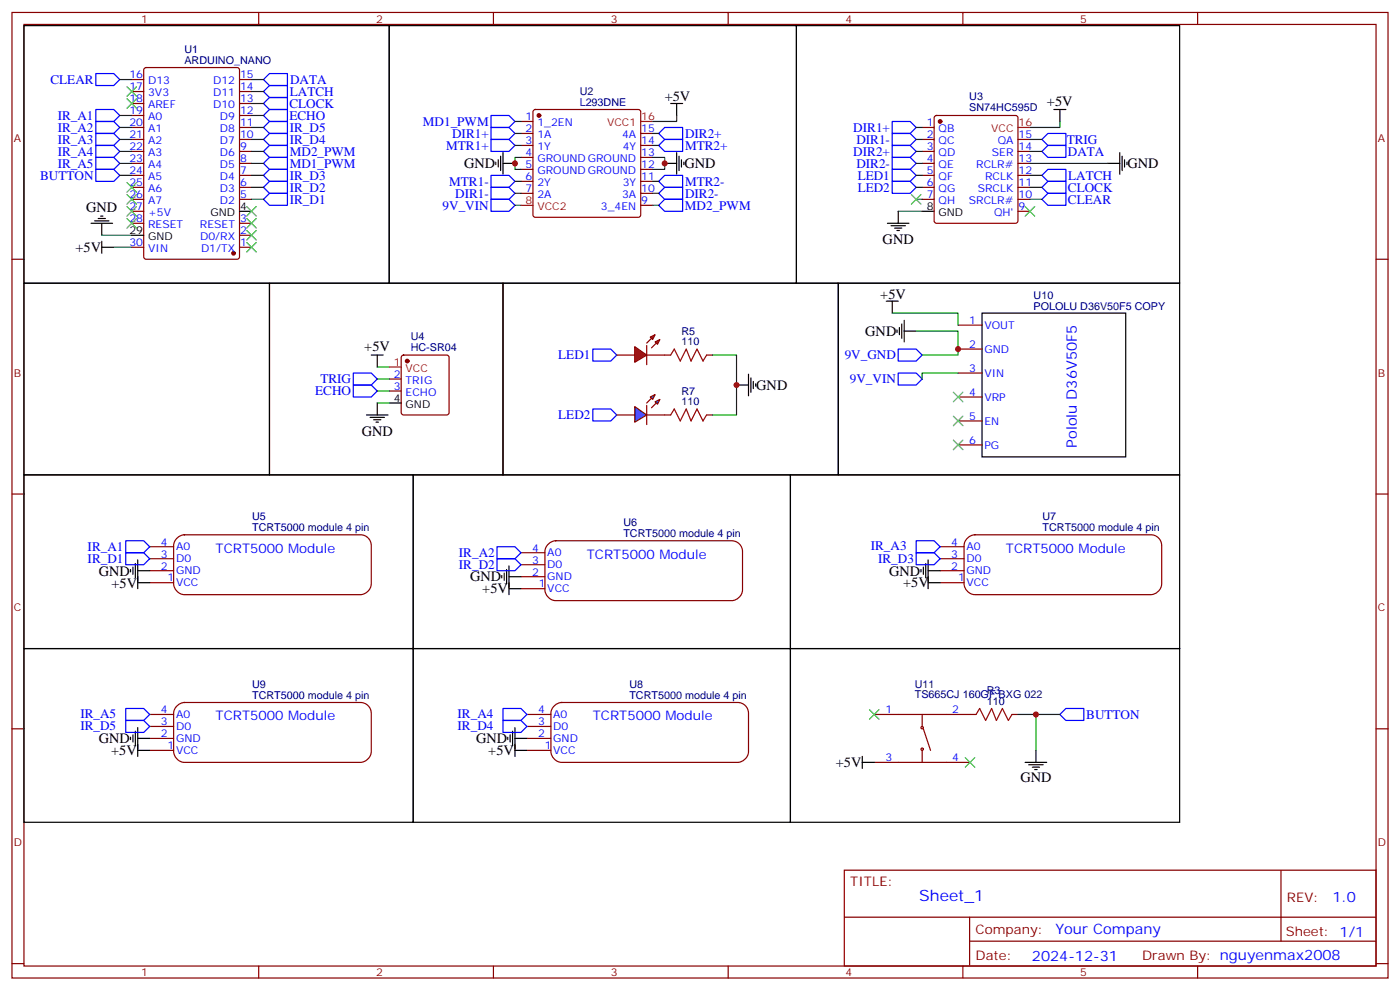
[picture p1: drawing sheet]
<svg xmlns="http://www.w3.org/2000/svg" width="412mm" height="292mm" viewBox="0 0 412 292" stroke-linecap="round" stroke-linejoin="round" font-family="sans-serif">
<g fill="none" stroke="#870000" stroke-width=".35">
<path d="M3.5 3.7h405.4v284.3h-405.4zM7.1 7.2h398.2v277.3h-398.2zM76.2 3.7v3.5M145.3 3.7v3.5M214.5 3.7v3.5M283.6 3.7v3.5M352.8 3.7v3.5M38.8 37.5h3.5M38.8 34h3.5M38.8 30.5h3.5M38.8 27h3.5M38.8 23.4h3.5"/>
<path d="M42.6 20.1l.4-.2h26.8l.7 .4 .1 55.3-.5 .7h-27.1l-.6-.4-.1-55.3zM70.6 37.5h3.5M70.6 34h3.5M70.6 30.5h3.5M70.6 27h3.5M70.6 23.4h3.5M153.5 35.8h3.5M153.5 39.3h3.5M157.2 32.5l.5-.3h30.3l.5 .3 .2 .4v30.4l-.2 .5-.5 .2h-30.3l-.5-.2-.2-.5v-30.4zM188.7 39.3h3.6M271.6 37.5h3.6M275.4 34.2l.5-.2h23.3l.5 .2 .2 .5v30.4l-.3 .5-.4 .2h-23.3l-.5-.3-.2-.4v-30.4z"/>
<path d="M38.8 58.7h3.5M38.8 55.2h3.5M38.8 51.6h3.5M38.8 48.1h3.5M38.8 44.6h3.5M38.8 41.1h3.5M70.6 58.7h3.5M70.6 55.2h3.5M70.6 51.6h3.5M70.6 48.1h3.5M70.6 44.6h3.5M70.6 41.1h3.5"/>
<path d="M153.5 42.8h3.5M153.5 46.4h3.5M153.5 49.9h3.5M153.5 53.4h3.5M153.5 56.9h3.5M188.7 42.8h3.6M188.7 46.4h3.6M188.7 49.9h3.6M188.7 53.4h3.6M188.7 56.9h3.6M271.6 58.7h3.6M271.6 55.2h3.6"/>
<path d="M271.6 51.6h3.6M271.6 48.1h3.6M271.6 44.6h3.6M271.6 41.1h3.6M299.9 58.7h3.5M299.9 55.2h3.5M299.9 51.6h3.5M299.9 48.1h3.5M299.9 44.6h3.5M299.9 41.1h3.5M3.5 76.3h3.6M38.8 72.8h3.5"/>
<path d="M38.8 65.8h3.5M38.8 62.2h3.5M70.6 72.8h3.5M70.6 69.3h3.5M70.6 65.8h3.5M188.7 60.5h3.6M299.9 62.2h3.5M405.3 76.3h3.6M114.7 111.6h3.5M114.7 115.1h3.5M118.4 104.8l.5-.2h12.7l.5 .2 .2 .5v16.2l-.2 .5-.5 .2h-12.7l-.5-.2-.2-.5v-16.2zM3.5 145.5h3.6"/>
<path d="M405.3 145.5h3.6M3.5 214.6h3.6M405.3 214.6h3.6M248.7 256.3h156.6v28.2h-156.6zM377.3 256.3v20.9M248.7 270.1h156.5M285.6 277.2h119.6M285.6 270.1v14.1M3.5 283.8h3.6M76.2 284.5v3.5M145.3 284.5v3.5M214.5 284.5v3.5"/>
<path d="M283.6 284.5v3.5M352.8 284.5v3.5M405.3 283.8h3.6"/>
</g>
<g fill="#870000" stroke="#870000" stroke-width=".35">
<circle cx="68.8" cy="74.6" r=".53"/>
<circle cx="158.7" cy="34" r=".53"/>
<circle cx="276.9" cy="35.8" r=".53"/>
<circle cx="119.9" cy="106.3" r=".53"/>
</g>
<g fill="none" stroke="#000" stroke-width=".35">
<path d="M197.6 30.5h3.5M199.3 30.5v3.5M310.4 32.2h3.6M312.2 32.2v3.6M146 47.8v.7M146.8 47.1v2.1M147.5 46v4.2M148.2 48.1h3.5M148.2 44.9v6.4M195.8 48.1h3.5M199.3 44.9v6.4M200 46v4.2"/>
<path d="M200.7 47.1v2.1M201.4 47.8v.7M326.3 48.1h3.5M329.8 44.9v6.4M330.6 46v4.2M331.3 47.1v2.1M332 47.8v.7M30 72.8h3.5M30 71v3.6M38.8 69.3h3.5M70.6 62.2h3.5M261.4 65.8h6.4"/>
<path d="M262.5 66.5h4.2M263.5 67.2h2.1M264.2 67.9h.7M264.6 62.2v3.6M271.6 62.2h3.6M109.4 104.6h3.5M111.1 104.6v3.5M111.1 118.7v3.5M114.7 118.7h3.5M107.9 122.2h6.4M109 122.9h4.2M110.1 123.6h2.1"/>
<path d="M110.8 124.3h.7"/>
</g>
<path d="M188.7 35.8h3.6M299.9 37.5h3.5M153.5 60.5h3.5M114.7 108.1h3.5" fill="none" stroke="#f00" stroke-width=".35"/>
<g fill="none" stroke="#008700" stroke-width=".35">
<path d="M35.3 37.5h3.5M35.3 23.4h3.5M35.3 34h3.5M74.1 37.5h3.5M74.1 23.4h3.5M74.1 27h3.5M74.1 30.5h3.5M74.1 34h3.5M151.7 35.8h1.8M151.7 39.3h1.8M192.3 39.3h1.7M199.3 34v1.8h-7"/>
<path d="M269.9 37.5h1.7M312.2 35.8v1.7h-8.8M35.3 44.6h3.5M35.3 48.1h3.5M35.3 41.1h3.5M74.1 44.6h3.5M74.1 48.1h3.5M74.1 41.1h3.5M74.1 51.6h3.5M74.1 55.2h3.5M74.1 58.7h3.5M151.7 42.8h1.8"/>
<path d="M151.7 53.4h1.8M151.7 56.9h1.8M153.5 46.4h-1.8v3.5h1.8M192.3 46.4h3.5v3.5h-3.5M192.3 42.8h1.7M192.3 53.4h1.7M192.3 56.9h1.7M269.9 44.6h1.7M269.9 48.1h1.7M269.9 41.1h1.7M269.9 51.6h1.7M269.9 55.2h1.7"/>
<path d="M269.9 58.7h1.7M303.4 44.6h3.5M303.4 48.1h22.9M303.4 41.1h3.5M303.4 51.6h3.5M303.4 55.2h3.5M303.4 58.7h3.5M33.5 72.8h5.3M151.7 60.5h1.8M192.3 60.5h1.7M264.6 62.2h7M111.1 111.6h3.6"/>
<path d="M111.1 108.1h3.6M111.1 118.7h3.6M111.1 115.1h3.6"/>
</g>
<g fill="none" stroke="#00f" stroke-width=".35">
<path d="M28.2 32.2h5.3l1.8 1.8-1.8 1.8h-5.3zM28.2 35.8h5.3l1.8 1.7-1.8 1.8h-5.3zM28.2 39.3h5.3l1.8 1.8-1.8 1.7h-5.3zM28.2 21.7h5.3l1.8 1.7-1.8 1.8h-5.3zM77.6 27l1.8-1.8h5.3v3.5h-5.3zM77.6 30.5l1.8-1.8h5.3v3.5h-5.3zM77.6 37.5l1.8-1.7h5.3v3.5h-5.3zM77.6 34l1.8-1.8h5.3v3.6h-5.3zM79.4 21.7h5.3v3.5h-5.3l-1.8-1.8zM144.6 34h5.3l1.8 1.8-1.8 1.7h-5.3zM144.6 37.5h5.3l1.8 1.8-1.8 1.8h-5.3zM194 39.3l1.8-1.8h5.3v3.6h-5.3z"/>
<path d="M262.8 35.8h5.3l1.8 1.7-1.8 1.8h-5.3zM262.8 39.3h5.3l1.8 1.8-1.8 1.7h-5.3zM28.2 42.8h5.3l1.8 1.8-1.8 1.8h-5.3zM28.2 46.4h5.3l1.8 1.7-1.8 1.8h-5.3zM77.6 44.6l1.8-1.8h5.3v3.6h-5.3zM77.6 48.1l1.8-1.7h5.3v3.5h-5.3zM77.6 58.7l1.8-1.8h5.3v3.6h-5.3zM77.6 55.2l1.8-1.8h5.3v3.5h-5.3zM77.6 51.6l1.8-1.7h5.3v3.5h-5.3zM77.6 41.1l1.8-1.8h5.3v3.5h-5.3zM144.6 58.7h5.3l1.8 1.8-1.8 1.7h-5.3zM144.6 41.1h5.3l1.8 1.7-1.8 1.8h-5.3z"/>
<path d="M144.6 51.6h5.3l1.8 1.8-1.8 1.8h-5.3zM144.6 55.2h5.3l1.8 1.7-1.8 1.8h-5.3zM194 42.8l1.8-1.7h5.3v3.5h-5.3zM194 53.4l1.8-1.8h5.3v3.6h-5.3zM194 56.9l1.8-1.7h5.3v3.5h-5.3zM262.8 42.8h5.3l1.8 1.8-1.8 1.8h-5.3zM262.8 46.4h5.3l1.8 1.7-1.8 1.8h-5.3zM262.8 49.9h5.3l1.8 1.7-1.8 1.8h-5.3zM262.8 53.4h5.3l1.8 1.8-1.8 1.7h-5.3zM306.9 41.1l1.8-1.8h5.3v3.5h-5.3zM306.9 55.2l1.8-1.8h5.3v3.5h-5.3zM306.9 51.6l1.8-1.7h5.3v3.5h-5.3z"/>
<path d="M306.9 44.6l1.8-1.8h5.3v3.6h-5.3zM306.9 58.7l1.8-1.8h5.3v3.6h-5.3zM194 60.5l1.8-1.8h5.3v3.5h-5.3zM104.1 109.9h5.3l1.7 1.7-1.7 1.8h-5.3zM104.1 113.4h5.3l1.7 1.7-1.7 1.8h-5.3zM174.6 102.8h5.3l1.8 1.8-1.8 1.7h-5.3zM174.6 120.4h5.3l1.8 1.8-1.8 1.8h-5.3z"/>
</g>
<g fill="#f00" stroke="#870000" stroke-width=".35">
<path d="M187 102.1l3.5 2.5-3.5 2.1z"/>
<path d="M190.5 101.7v5.7z"/>
</g>
<g fill="#870000" stroke="#870000" stroke-width=".35">
<path d="M190.5 101l1.4-1.4z"/>
<path d="M191.9 102.4l1.4-1.4z"/>
</g>
<g fill="#f00" stroke="#870000" stroke-width=".35">
<path d="M191.6 99.3l1.4-.7-.7 1.4z"/>
<path d="M193 100.7l1.4-.7-.7 1.4z"/>
</g>
<path d="M181.7 104.6h5.3M190.5 104.6h5.3M181.7 122.2h5.3M190.5 122.2h5.3" fill="none" stroke="#870000" stroke-width=".35"/>
<g fill="#09f" stroke="#870000" stroke-width=".35">
<path d="M193 118.3l1.4-.7-.7 1.4z"/>
<path d="M191.6 116.9l1.4-.7-.7 1.4z"/>
</g>
<g fill="#870000" stroke="#870000" stroke-width=".35">
<path d="M191.9 120.1l1.4-1.4z"/>
<path d="M190.5 118.7l1.4-1.4z"/>
</g>
<path d="M190.5 119.4v5.6z" fill="#f00" stroke="#870000" stroke-width=".35"/>
<path d="M187 119.7l3.5 2.5-3.5 2.1z" fill="#09f" stroke="#870000" stroke-width=".35"/>
<path d="M197.6 104.6l1-1.8 1.8 3.5 1.7-3.5 1.5 3.5 1.7-3.5 1.8 3.5 1-1.7M197.6 122.2l1-1.8 1.8 3.6 1.7-3.6 1.5 3.6 1.7-3.6 1.8 3.6 1-1.8" fill="none" stroke="#a10000" stroke-width=".35"/>
<path d="M195.8 104.6h1.8M208.1 104.6h1.8M195.8 122.2h1.8M208.1 122.2h1.8" fill="none" stroke="#870000" stroke-width=".35"/>
<path d="M217 113.4h3.5M220.5 110.2v6.4M221.2 111.3v4.2M221.9 112.3v2.1M222.6 113v.7" fill="none" stroke="#000" stroke-width=".35"/>
<g fill="none" stroke="#3c3" stroke-width=".35">
<path d="M37.4 25.5l2.8 2.9M37.4 29.1l2.8 2.8M40.2 25.5l-2.8 2.9M40.2 29.1l-2.8 2.8M37.4 53.8l2.8 2.8M37.4 57.3l2.8 2.8M40.2 53.8l-2.8 2.8M40.2 57.3l-2.8 2.8M37.4 60.8l2.8 2.8M37.4 64.3l2.8 2.9M40.2 60.8l-2.8 2.8M40.2 64.3l-2.8 2.9"/>
<path d="M72.7 60.8l2.8 2.8M72.7 64.3l2.8 2.9M72.7 67.9l2.8 2.8M72.7 71.4l2.8 2.8M75.5 60.8l-2.8 2.8M75.5 64.3l-2.8 2.9M75.5 67.9l-2.8 2.8M75.5 71.4l-2.8 2.8M302 60.8l2.8 2.8M304.8 60.8l-2.8 2.8"/>
</g>
<path d="M209.9 104.6h7.1v17.6h-7.1" fill="none" stroke="#008700" stroke-width=".35"/>
<path d="M52 158.7a3.4 3.4 0 0 1 2.3-1.2h51.9a3.2 3.2 0 0 1 3.2 3.2v11.2a3.4 3.4 0 0 1-3.2 3.2h-51.9a3.4 3.4 0 0 1-3.1-3.2v-11.2l.1-.8z" fill="#fff" stroke="#870000" stroke-width=".35"/>
<path d="M44.1 171.6h7.1M44.1 168.1h7.1M44.1 164.5h7.1M44.1 161h7.1" fill="none" stroke="#870000" stroke-width=".35"/>
<path d="M161.3 160.4a3.4 3.4 0 0 1 2.4-1.2h51.8a3.2 3.2 0 0 1 3.2 3.2v11.3a3.4 3.4 0 0 1-3.2 3.2h-51.8a3.4 3.4 0 0 1-3.2-3.2v-11.3l.1-.7z" fill="#fff" stroke="#870000" stroke-width=".35"/>
<path d="M153.5 173.4h7M153.5 169.8h7M153.5 166.3h7M153.5 162.8h7" fill="none" stroke="#870000" stroke-width=".35"/>
<path d="M284.8 158.7a3.4 3.4 0 0 1 2.4-1.2h51.8a3.2 3.2 0 0 1 3.2 3.2v11.2a3.4 3.4 0 0 1-3.2 3.2h-51.8a3.4 3.4 0 0 1-3.2-3.2v-11.2l.1-.8z" fill="#fff" stroke="#870000" stroke-width=".35"/>
<path d="M276.9 171.6h7.1M276.9 168.1h7.1M276.9 164.5h7.1M276.9 161h7.1" fill="none" stroke="#870000" stroke-width=".35"/>
<path d="M163.1 208.1a3.4 3.4 0 0 1 2.4-1.2h51.8a3.2 3.2 0 0 1 3.2 3.1v11.3a3.4 3.4 0 0 1-3.2 3.2h-51.8a3.4 3.4 0 0 1-3.2-3.2v-11.3l.1-.7z" fill="#fff" stroke="#870000" stroke-width=".35"/>
<path d="M155.2 217.5h7.1M155.2 213.9h7.1M155.2 210.4h7.1M155.2 221h7.1" fill="none" stroke="#870000" stroke-width=".35"/>
<path d="M52 208.1a3.4 3.4 0 0 1 2.3-1.2h51.9a3.2 3.2 0 0 1 3.2 3.1v11.3a3.4 3.4 0 0 1-3.2 3.2h-51.9a3.4 3.4 0 0 1-3.1-3.2v-11.3l.1-.7z" fill="#fff" stroke="#870000" stroke-width=".35"/>
<g fill="none" stroke="#870000" stroke-width=".35">
<path d="M282.2 95.7h7.1M282.2 102.8h7.1M282.2 109.9h7.1M282.2 116.9h7.1M282.2 124h7.1M282.2 131h7.1M44.1 217.5h7.1M44.1 213.9h7.1M44.1 210.4h7.1M257.5 210.4h30M271.6 210.4v3.5M272 214.6l2.1 6.4"/>
<path d="M298.1 210.4h1.8M44.1 221h7.1M257.5 224.5h28.3M271.6 221v3.5"/>
<circle cx="271.6" cy="214.3" r=".35"/>
<circle cx="271.6" cy="220.6" r=".35"/>
</g>
<g fill="none" stroke="#000" stroke-width=".35">
<path d="M7.1 7.5h107.6v75.9h-107.6zM114.7 7.5h119.9v75.9h-119.9zM234.6 7.5h112.9v75.9h-112.9zM26.8 65.8h6.4M27.9 65.1h4.2M28.9 64.3h2.1M29.6 63.6h.7M30 65.8v3.5M7.1 83.4h72.3v56.4h-72.3zM79.4 83.4h68.8v56.4h-68.8zM148.2 83.4h98.7v56.4h-98.7zM246.9 83.4h100.6v56.4h-100.6z"/>
<path d="M261.1 88.7h3.5M262.8 88.7v3.5M264.2 97.2v.7M264.9 96.4v2.2M265.6 95.4v4.2M266.3 97.5h3.6M266.3 94.3v6.4M289.3 92.2h42.3v42.3h-42.3zM7.1 139.8h114.6v51.2h-114.6zM121.7 139.8h111.1v51.2h-111.1zM232.8 139.8h114.7v51.2h-114.7zM38.5 167.7v.7"/>
<path d="M39.2 167v2.1M39.9 165.9v4.3M40.6 171.6h3.5M40.6 164.9v8.5M40.6 168.1h3.5M147.8 169.5v.7M148.5 168.8v2.1M149.2 167.7v4.2M149.9 173.4h3.6M149.9 166.7v8.4M149.9 169.8h3.6M271.3 167.7v.7"/>
<path d="M272 167v2.1M272.7 165.9v4.3M273.4 171.6h3.5M273.4 168.1h3.5M273.4 164.9v8.5M7.1 191h114.6v51.1h-114.6zM121.7 191h111.1v51.1h-111.1zM232.8 191h114.7v51.1h-114.7zM38.5 217.1v.7M39.2 216.4v2.1M39.9 215.3v4.3M40.6 214.3v8.4"/>
<path d="M40.6 217.5h3.5M149.6 217.1v.7M150.3 216.4v2.1M151 215.3v4.3M151.7 214.3v8.4M151.7 217.5h3.5M40.6 221h3.5M151.7 221h3.5M254 224.5h3.5M254 222.7v3.6M302 224.5h6.3M303 225.2h4.3"/>
<path d="M304.1 225.9h2.1M304.8 226.6h.7M305.2 221v3.5"/>
</g>
<path d="M268.5 57.3l2.8 2.8M271.3 57.3l-2.8 2.8M280.8 115.5l2.8 2.8M283.6 115.5l-2.8 2.8M280.8 122.6l2.8 2.8M280.8 129.6l2.8 2.8M283.6 122.6l-2.8 2.8M283.6 129.6l-2.8 2.8M256.1 209l2.8 2.8M258.9 209l-2.8 2.8M284.3 223.1l2.9 2.8M287.2 223.1l-2.9 2.8" fill="none" stroke="#3c3" stroke-width=".35"/>
<g fill="none" stroke="#00f" stroke-width=".35">
<path d="M28.2 49.9h5.3l1.8 1.7-1.8 1.8h-5.3zM264.6 102.8h5.3l1.7 1.8-1.7 1.7h-5.3zM264.6 109.9h5.3l1.7 1.7-1.7 1.8h-5.3zM37 159.2h5.3l1.8 1.8-1.8 1.8h-5.3zM269.9 159.2h5.3l1.7 1.8-1.7 1.8h-5.3zM37 162.8h5.3l1.8 1.7-1.8 1.8h-5.3zM146.4 164.5h5.3l1.8 1.8-1.8 1.8h-5.3zM146.4 161h5.3l1.8 1.8-1.8 1.7h-5.3zM269.9 162.8h5.3l1.7 1.7-1.7 1.8h-5.3zM37 208.6h5.3l1.8 1.8-1.8 1.8h-5.3zM37 212.2h5.3l1.8 1.7-1.8 1.8h-5.3zM148.2 208.6h5.3l1.7 1.8-1.7 1.8h-5.3z"/>
<path d="M148.2 212.2h5.3l1.7 1.7-1.7 1.8h-5.3zM312.2 210.4l1.8-1.8h5.3v3.6h-5.3z"/>
</g>
<path d="M35.3 51.6h3.5M30 69.3h8.8M262.8 92.2h19.4v3.5M269.9 97.5h12.3v7.1h-10.6M282.2 109.9h-10.6v1.7M299.9 210.4h12.3M305.2 210.4v10.6" fill="none" stroke="#008700" stroke-width=".35"/>
<path d="M287.5 210.4l1.1-1.8 1.7 3.6 1.8-3.6 1.4 3.6 1.8-3.6 1.7 3.6 1.1-1.8" fill="none" stroke="#a10000" stroke-width=".35"/>
<g fill="#c00">
<circle cx="151.7" cy="48.1" r=".88"/>
<circle cx="195.8" cy="48.1" r=".88"/>
<circle cx="217" cy="113.4" r=".88"/>
<circle cx="282.2" cy="102.8" r=".88"/>
<circle cx="305.2" cy="210.4" r=".88"/>
</g>
<text font-size="4.6" fill="#00f" x="270.8" y="265.3">Sheet_1</text>
<g font-size="4.2">
<text x="195.8" y="29.8">+5V</text>
<text x="308.4" y="31.1">+5V</text>
<text x="136.7" y="49.6">GND</text>
<text x="201.6" y="49.6">GND</text>
<text x="332.1" y="49.6">GND</text>
<text x="25.4" y="62.5">GND</text>
<text x="260" y="71.8">GND</text>
<text x="22.2" y="74.3">+5V</text>
<text x="259.3" y="88">+5V</text>
<text x="254.9" y="98.9">GND</text>
<text x="107.3" y="103.4">+5V</text>
<text x="222.8" y="114.8">GND</text>
<text x="106.5" y="128.3">GND</text>
<text x="29.1" y="169.5">GND</text>
<text x="32.8" y="173">+5V</text>
<text x="138.5" y="171.2">GND</text>
<text x="261.9" y="169.5">GND</text>
<text x="266" y="173">+5V</text>
<text x="142.1" y="174.8">+5V</text>
<text x="29.1" y="218.9">GND</text>
<text x="140.2" y="218.9">GND</text>
<text x="32.7" y="222.4">+5V</text>
<text x="143.8" y="222.4">+5V</text>
<text x="246.2" y="226">+5V</text>
<text x="300.6" y="230.2">GND</text>
</g>
<g font-size="4.2" fill="#00f">
<text x="317.2" y="131.8" transform="rotate(-90 317.2 131.8)">Pololu D36V50F5</text>
<text x="392.5" y="265.5">1.0</text>
<text x="310.9" y="275.1">Your Company</text>
<text x="304" y="282.9">2024-12-31</text>
</g>
<g font-size="3.9" fill="#00f">
<text x="14.9" y="24.7">CLEAR</text>
<text x="85.4" y="28.2">LATCH</text>
<text x="85.5" y="24.8">DATA</text>
<text x="17" y="35.3">IR_A1</text>
<text x="85.3" y="31.7">CLOCK</text>
<text x="85.3" y="35.4">ECHO</text>
<text x="17" y="38.8">IR_A2</text>
<text x="85.4" y="38.8">IR_D5</text>
<text x="124.6" y="37">MD1_PWM</text>
<text x="133.2" y="40.6">DIR1+</text>
<text x="201.8" y="40.6">DIR2+</text>
<text x="251.4" y="38.8">DIR1+</text>
<text x="17" y="42.3">IR_A3</text>
<text x="17" y="45.8">IR_A4</text>
<text x="85.4" y="45.9">MD2_PWM</text>
<text x="85.4" y="42.3">IR_D4</text>
<text x="131.4" y="44.1">MTR1+</text>
<text x="201.8" y="44.1">MTR2+</text>
<text x="251.4" y="45.8">DIR2+</text>
<text x="252.3" y="42.3">DIR1-</text>
<text x="314.2" y="42.4">TRIG</text>
<text x="314.6" y="45.9">DATA</text>
<text x="11.8" y="52.9">BUTTON</text>
<text x="17" y="49.4">IR_A5</text>
<text x="85.3" y="49.4">MD1_PWM</text>
<text x="85.4" y="52.9">IR_D3</text>
<text x="252.3" y="49.4">DIR2-</text>
<text x="252.6" y="52.9">LED1</text>
<text x="314.6" y="52.9">LATCH</text>
<text x="85.4" y="60">IR_D1</text>
<text x="85.4" y="56.5">IR_D2</text>
<text x="132.3" y="54.7">MTR1-</text>
<text x="134.1" y="58.2">DIR1-</text>
<text x="201.8" y="54.7">MTR2-</text>
<text x="201.8" y="58.2">DIR2-</text>
<text x="252.6" y="56.4">LED2</text>
<text x="314.6" y="56.5">CLOCK</text>
<text x="314.6" y="60">CLEAR</text>
<text x="130.4" y="61.7">9V_VIN</text>
<text x="201.8" y="61.7">MD2_PWM</text>
<text x="164.5" y="105.8">LED1</text>
<text x="248.8" y="105.8">9V_GND</text>
<text x="94.4" y="112.8">TRIG</text>
<text x="250.3" y="112.8">9V_VIN</text>
<text x="92.8" y="116.4">ECHO</text>
<text x="164.5" y="123.4">LED2</text>
<text x="25.8" y="165.7">IR_D1</text>
<text x="25.8" y="162.2">IR_A1</text>
<text x="63.5" y="162.8">TCRT5000 Module</text>
<text x="135.2" y="167.6">IR_D2</text>
<text x="135.2" y="164">IR_A2</text>
<text x="172.9" y="164.5">TCRT5000 Module</text>
<text x="256.5" y="162.1">IR_A3</text>
<text x="258.7" y="165.7">IR_D3</text>
<text x="296.3" y="162.8">TCRT5000 Module</text>
<text x="23.7" y="211.5">IR_A5</text>
<text x="23.7" y="215">IR_D5</text>
<text x="63.5" y="212.2">TCRT5000 Module</text>
<text x="134.8" y="211.5">IR_A4</text>
<text x="134.8" y="215">IR_D4</text>
<text x="174.6" y="212.2">TCRT5000 Module</text>
<text x="320" y="211.7">BUTTON</text>
</g>
<g font-size="3.9" fill="#800">
<text x="250.5" y="260.8">TITLE:</text>
<text x="379.1" y="265.5">REV:</text>
<text x="287.4" y="275">Company:</text>
<text x="378.7" y="275.7">Sheet: 1/1</text>
<text x="287.4" y="282.7">Date:</text>
<text x="336.4" y="282.8">Drawn By: nguyenmax2008</text>
</g>
<g font-size="3.2" fill="#800">
<text x="41.6" y="6.7">1</text>
<text x="110.8" y="6.7">2</text>
<text x="179.9" y="6.7">3</text>
<text x="249.1" y="6.7">4</text>
<text x="318.2" y="6.7">5</text>
<text x="4.1" y="41.8">A</text>
<text x="405.9" y="41.8">A</text>
<text x="4.1" y="110.9">B</text>
<text x="405.9" y="110.9">B</text>
<text x="4.1" y="180.1">C</text>
<text x="405.9" y="180.1">C</text>
<text x="4.1" y="249.2">D</text>
<text x="405.9" y="249.2">D</text>
<text x="41.6" y="287.5">1</text>
<text x="110.8" y="287.5">2</text>
<text x="179.9" y="287.5">3</text>
<text x="249.1" y="287.5">4</text>
<text x="318.2" y="287.5">5</text>
</g>
<g font-size="3.2" fill="#000080">
<text x="54.3" y="15.7">U1</text>
<text x="54.3" y="18.8">ARDUINO_NANO</text>
<text x="170.8" y="28">U2</text>
<text x="285.5" y="29.5">U3</text>
<text x="170.8" y="31.2">L293DNE</text>
<text x="285.5" y="32.7">SN74HC595D</text>
<text x="304.5" y="87.9">U10</text>
<text x="304.5" y="91.2">POLOLU D36V50F5 COPY</text>
<text x="121" y="100.1">U4</text>
<text x="200.7" y="101.7">110</text>
<text x="200.7" y="98.5">R5</text>
<text x="121" y="103.3">HC-SR04</text>
<text x="200.7" y="119.4">110</text>
<text x="200.7" y="116.2">R7</text>
<text x="74.3" y="153.2">U5</text>
<text x="183.6" y="154.9">U6</text>
<text x="307.1" y="153.2">U7</text>
<text x="74.3" y="156.4">TCRT5000 module 4 pin</text>
<text x="183.6" y="158.1">TCRT5000 module 4 pin</text>
<text x="307.1" y="156.4">TCRT5000 module 4 pin</text>
<text x="74.3" y="202.6">U9</text>
<text x="185.4" y="202.6">U8</text>
<text x="269.5" y="202.6">U11</text>
<text x="74.3" y="205.8">TCRT5000 module 4 pin</text>
<text x="185.4" y="205.8">TCRT5000 module 4 pin</text>
<text x="269.5" y="205.6">TS665CJ 160GF BXG 022</text>
<text x="290.7" y="207.6">110</text>
<text x="290.7" y="204.4">R3</text>
</g>
<g font-size="3.2" fill="#00f">
<text x="38.1" y="23.1">16</text>
<text x="70.7" y="23.1">15</text>
<text x="38.1" y="26.6">17</text>
<text x="43.6" y="24.8">D13</text>
<text x="43.6" y="28.4">3V3</text>
<text x="62.8" y="28.4">D11</text>
<text x="62.8" y="24.8">D12</text>
<text x="70.7" y="26.6">14</text>
<text x="38.1" y="30.1">18</text>
<text x="38.1" y="33.7">19</text>
<text x="43.6" y="31.9">AREF</text>
<text x="43.6" y="35.4">A0</text>
<text x="62.8" y="31.9">D10</text>
<text x="64.8" y="35.4">D9</text>
<text x="70.7" y="33.7">12</text>
<text x="70.7" y="30.1">13</text>
<text x="154.8" y="35.4">1</text>
<text x="38.1" y="37.2">20</text>
<text x="38.1" y="40.7">21</text>
<text x="43.6" y="38.9">A1</text>
<text x="64.8" y="38.9">D8</text>
<text x="70.7" y="40.7">10</text>
<text x="70.7" y="37.2">11</text>
<text x="154.8" y="38.9">2</text>
<text x="158.3" y="37.2">1_2EN</text>
<text x="158.3" y="40.7">1A</text>
<text x="183.2" y="40.7">4A</text>
<text x="188.9" y="38.9">15</text>
<text x="273" y="40.7">2</text>
<text x="273" y="37.2">1</text>
<text x="276.5" y="38.9">QB</text>
<text x="300" y="40.7">15</text>
<text x="38.1" y="44.2">22</text>
<text x="38.1" y="47.8">23</text>
<text x="43.6" y="42.5">A2</text>
<text x="43.6" y="46">A3</text>
<text x="64.8" y="46">D6</text>
<text x="64.8" y="42.5">D7</text>
<text x="70.7" y="47.8">8</text>
<text x="70.7" y="44.2">9</text>
<text x="154.8" y="42.5">3</text>
<text x="154.8" y="46">4</text>
<text x="158.3" y="44.2">1Y</text>
<text x="158.3" y="47.8">GROUNDGROUND</text>
<text x="183.5" y="44.2">4Y</text>
<text x="188.9" y="46">13</text>
<text x="188.9" y="42.5">14</text>
<text x="273" y="47.8">4</text>
<text x="273" y="44.2">3</text>
<text x="276.5" y="46">QD</text>
<text x="276.5" y="42.5">QC</text>
<text x="292.2" y="46">SER</text>
<text x="293.9" y="42.5">QA</text>
<text x="300" y="44.2">14</text>
<text x="300" y="47.8">13</text>
<text x="38.1" y="51.3">24</text>
<text x="43.6" y="49.5">A4</text>
<text x="43.6" y="53.1">A5</text>
<text x="64.8" y="53.1">D4</text>
<text x="64.8" y="49.5">D5</text>
<text x="70.7" y="51.3">7</text>
<text x="154.8" y="49.5">5</text>
<text x="154.8" y="53.1">6</text>
<text x="158.3" y="51.3">GROUNDGROUND</text>
<text x="188.9" y="53.1">11</text>
<text x="188.9" y="49.5">12</text>
<text x="273" y="51.3">5</text>
<text x="276.5" y="53.1">QF</text>
<text x="276.5" y="49.5">QE</text>
<text x="287.6" y="49.5">RCLR#</text>
<text x="290.2" y="53.1">RCLK</text>
<text x="300" y="51.3">12</text>
<text x="38.1" y="54.8">25</text>
<text x="38.1" y="58.3">26</text>
<text x="43.6" y="56.6">A6</text>
<text x="64.8" y="56.6">D3</text>
<text x="70.7" y="58.3">5</text>
<text x="70.7" y="54.8">6</text>
<text x="154.8" y="56.6">7</text>
<text x="158.3" y="54.8">2Y</text>
<text x="158.3" y="58.3">2A</text>
<text x="183.2" y="58.3">3A</text>
<text x="183.5" y="54.8">3Y</text>
<text x="188.9" y="56.6">10</text>
<text x="273" y="58.3">7</text>
<text x="273" y="54.8">6</text>
<text x="276.5" y="56.6">QG</text>
<text x="288" y="56.6">SRCLK</text>
<text x="300" y="54.8">11</text>
<text x="300" y="58.3">10</text>
<text x="38.1" y="61.9">27</text>
<text x="38.1" y="65.4">28</text>
<text x="43.6" y="60.1">A7</text>
<text x="43.6" y="63.6">+5V</text>
<text x="64.8" y="60.1">D2</text>
<text x="70.7" y="65.4">3</text>
<text x="177" y="61.9">3_4EN</text>
<text x="188.9" y="60.1">9</text>
<text x="276.5" y="60.1">QH</text>
<text x="285.4" y="60.1">SRCLR#</text>
<text x="292.8" y="63.6">QH'</text>
<text x="300" y="61.9">9</text>
<text x="43.6" y="67.2">RESET</text>
<text x="58.9" y="67.2">RESET</text>
<text x="59" y="70.7">D0/RX</text>
<text x="70.7" y="68.9">2</text>
<text x="38.1" y="72.5">30</text>
<text x="43.6" y="74.2">VIN</text>
<text x="59.2" y="74.2">D1/TX</text>
<text x="70.7" y="72.5">1</text>
<text x="285.5" y="95.4">1</text>
<text x="290" y="96.8">VOUT</text>
<text x="285.5" y="102.4">2</text>
<text x="290" y="103.9">GND</text>
<text x="116" y="111.3">2</text>
<text x="119.5" y="113">TRIG</text>
<text x="285.5" y="109.5">3</text>
<text x="290" y="110.9">VIN</text>
<text x="116" y="114.8">3</text>
<text x="119.5" y="116.6">ECHO</text>
<text x="285.5" y="116.6">4</text>
<text x="290" y="118">VRP</text>
<text x="285.5" y="123.6">5</text>
<text x="290" y="125">EN</text>
<text x="285.5" y="130.7">6</text>
<text x="290" y="132.1">PG</text>
<text x="47.4" y="160.7">4</text>
<text x="280.2" y="160.7">4</text>
<text x="47.4" y="167.7">2</text>
<text x="47.4" y="164.2">3</text>
<text x="51.9" y="165.6">D0</text>
<text x="51.9" y="162.1">A0</text>
<text x="156.7" y="165.9">3</text>
<text x="156.7" y="162.4">4</text>
<text x="161.2" y="167.4">D0</text>
<text x="161.2" y="163.8">A0</text>
<text x="280.2" y="167.7">2</text>
<text x="280.2" y="164.2">3</text>
<text x="284.7" y="165.6">D0</text>
<text x="284.7" y="162.1">A0</text>
<text x="49.4" y="171.2">1</text>
<text x="51.9" y="172.6">VCC</text>
<text x="51.9" y="169.1">GND</text>
<text x="156.7" y="169.5">2</text>
<text x="158.7" y="173">1</text>
<text x="161.2" y="170.9">GND</text>
<text x="282.2" y="171.2">1</text>
<text x="284.7" y="172.6">VCC</text>
<text x="284.7" y="169.1">GND</text>
<text x="161.2" y="174.4">VCC</text>
<text x="47.4" y="213.6">3</text>
<text x="47.4" y="210">4</text>
<text x="51.9" y="215">D0</text>
<text x="51.9" y="211.5">A0</text>
<text x="158.5" y="213.6">3</text>
<text x="158.5" y="210">4</text>
<text x="163" y="215">D0</text>
<text x="163" y="211.5">A0</text>
<text x="260.8" y="210">1</text>
<text x="280.5" y="210">2</text>
<text x="47.4" y="217.1">2</text>
<text x="49.4" y="220.6">1</text>
<text x="51.9" y="218.5">GND</text>
<text x="158.5" y="217.1">2</text>
<text x="160.5" y="220.6">1</text>
<text x="163" y="218.5">GND</text>
<text x="51.9" y="222">VCC</text>
<text x="163" y="222">VCC</text>
<text x="260.8" y="224.2">3</text>
<text x="280.5" y="224.2">4</text>
</g>
<g font-size="3.2" fill="#f00">
<text x="188.9" y="35.4">16</text>
<text x="178.8" y="37.2">VCC1</text>
<text x="292" y="38.9">VCC</text>
<text x="300" y="37.2">16</text>
<text x="154.8" y="60.1">8</text>
<text x="158.3" y="61.9">VCC2</text>
<text x="116" y="107.7">1</text>
<text x="119.5" y="109.5">VCC</text>
</g>
<g font-size="3.2">
<text x="62" y="63.6">GND</text>
<text x="70.7" y="61.9">4</text>
<text x="273" y="61.9">8</text>
<text x="276.5" y="63.6">GND</text>
<text x="38.1" y="68.9">29</text>
<text x="43.6" y="70.7">GND</text>
<text x="116" y="118.3">4</text>
<text x="119.5" y="120.1">GND</text>
</g>
</svg>
